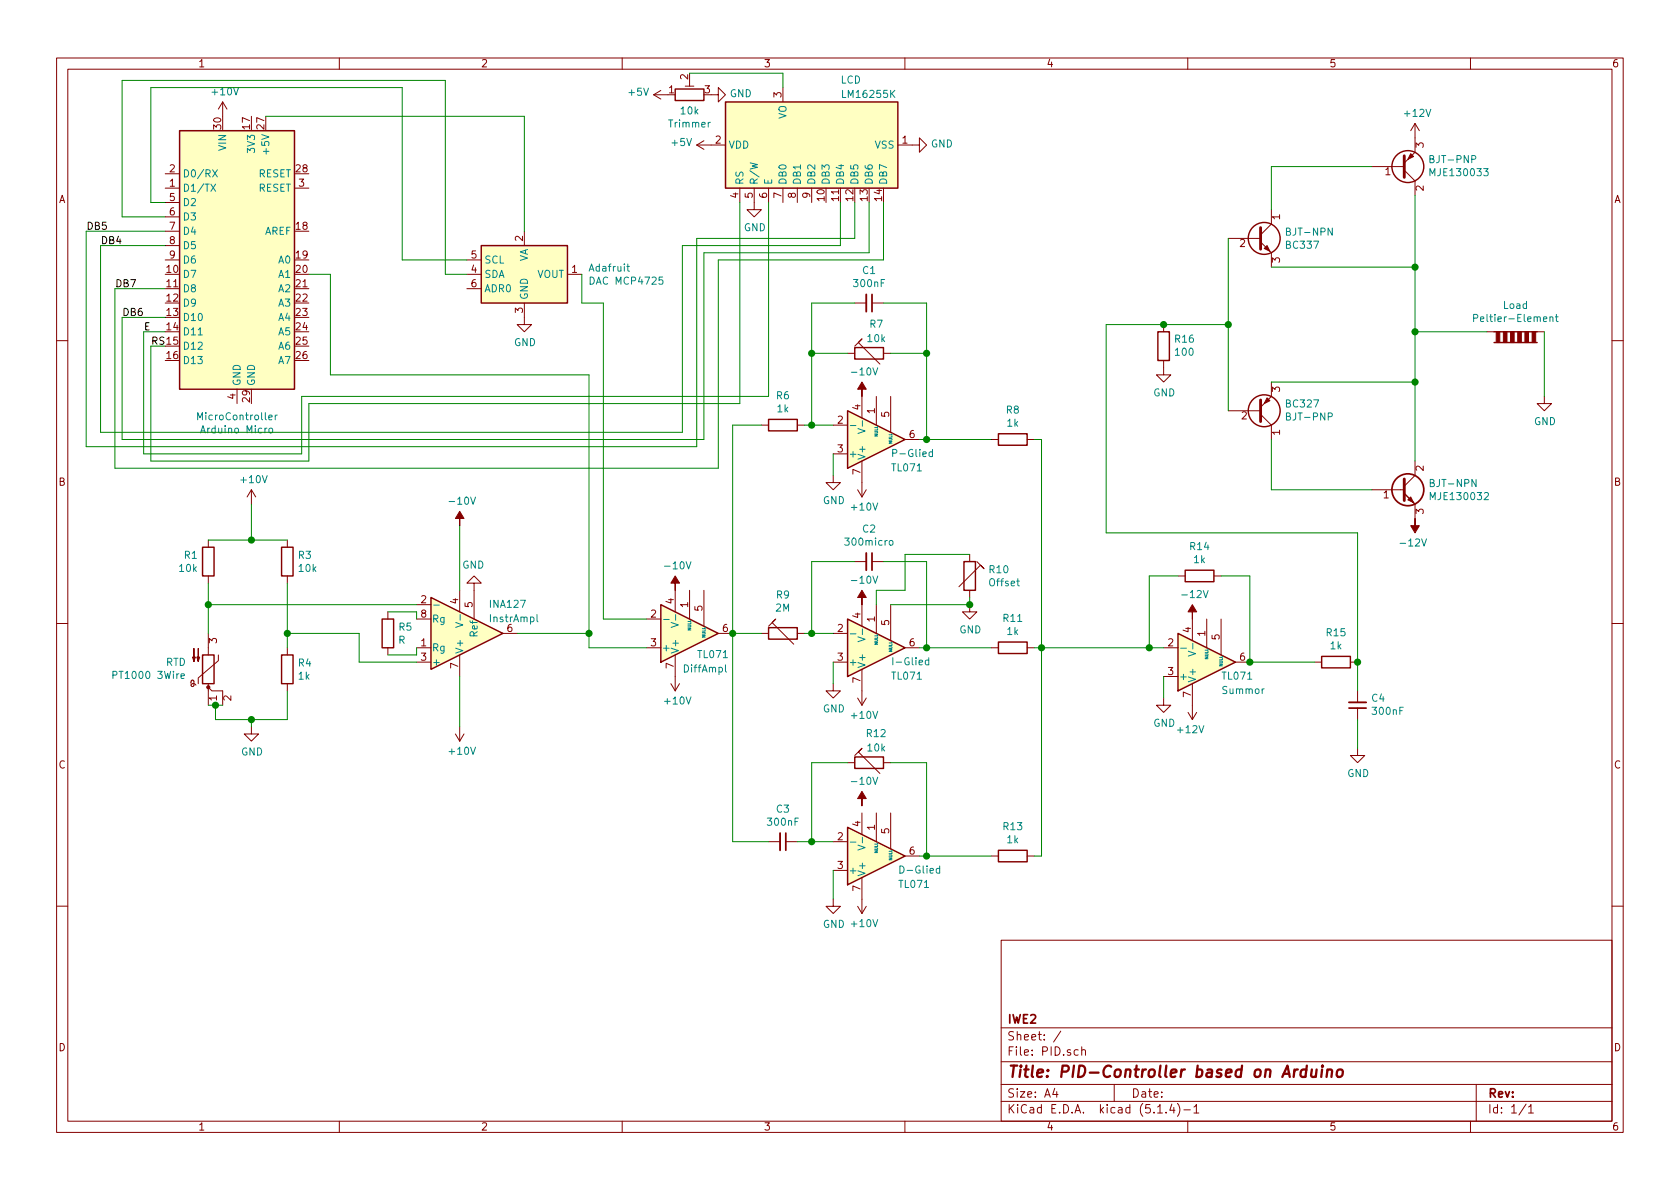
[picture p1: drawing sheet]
<svg xmlns="http://www.w3.org/2000/svg" width="297mm" height="210mm" viewBox="0 0 297 210" stroke-linecap="round" stroke-linejoin="round" font-family="sans-serif">
<g fill="none" stroke="#840000" stroke-width=".18">
<path d="M10 10.3h277v189.9h-277zM12 12.2h273v186.1h-273zM39.4 18l-.8 1.3M39.4 18v2.6M39.4 18l.7 1.3M60 10.3v1.9M110 10.3v1.9M115.6 16.8l1.2 .7M115.6 16.8h2.5M116.8 16l-1.2 .8M121.2 15.2h1.5M121.9 14.2v1"/>
<path d="M125.7 16.8h1.3v-1.3l1.3 1.3-1.3 1.2v-1.2M138.4 15.5v2.5M160 10.3v1.9M210 10.3v1.9M260 10.3v1.9M29.2 33.3h2.5M29.2 30.7h2.5M29.2 35.8h2.5M29.2 38.3h2.5M52.1 33.3h2.5M123.2 25.6h5.1M123.2 25.6l1.3 .8"/>
<path d="M124.5 24.9l-1.3 .7M130.8 33.3v2.5M133.3 33.3v3.8h1.3l-1.3 1.2-1.2-1.2h1.2M135.9 33.3v2.5M138.4 33.3v2.5M141 33.3v2.5M143.5 33.3v2.5M158.7 25.6h3.9v-1.2l1.2 1.2-1.2 1.3v-1.3M224.8 37.1v2.5l-1.9 1.9M242.6 29.5h5.7M248.3 30.1l1.9 1.9v2.5M250.2 21.8v5.1l-1.9 1.9"/>
<path d="M250.2 21.8l-.8 1.3M250.2 21.8l.8 1.3M29.2 46h2.5M29.2 40.9h2.5M29.2 43.4h2.5M82.5 48.5h2.6M82.5 46h2.6M82.5 51h2.6M92.7 53.6v3.8h1.3l-1.3 1.3-1.3-1.3h1.3M92.7 40.9v2.5M100.3 48.5h2.6M151.1 53.6h2.1"/>
<path d="M154.2 53.6h2M205.7 57.4v1.3M217.2 42.2h5.7M222.9 42.8l1.9 1.9v2.5M262.9 58.7h1.3M271.8 58.7h1.2M10 60.2h2M41.9 68.8v2.6M134.6 75.2h1.3M141 75.2h1.2M147.3 75.2h2.6M149.9 62.5h1.2"/>
<path d="M151.1 61.2l1.3-1.3-.6 .7 3.8 3.8M152.4 70.1v3.8M154.9 70.1v5.1M156.2 62.5h1.3M157.5 70.1v6.3M160 77.7h2.6M175.3 77.7h1.2M181.6 77.7h1.3M205.7 63.7v2.6h1.3l-1.3 1.3-1.2-1.3h1.2M217.2 72.6h5.7M222.9 73.3l1.9 1.9v2.5M224.8 67.6v2.5l-1.9 1.9"/>
<path d="M273 70.1v1.3h1.3l-1.3 1.2-1.2-1.2h1.2M285 60.2h2M36.8 95.5v1.3M44.4 86.6l-.7 1.3M44.4 86.6v2.5M44.4 86.6l.8 1.3M50.8 95.5v1.3M147.3 84.1v1.2h1.3l-1.3 1.3-1.3-1.3h1.3M147.3 80.3h2.6M151.1 99.3h2.1M151.6 86.6l.8 1.3M152.4 81.5v6.4"/>
<path d="M153.2 86.6l-.8 1.3M154.2 99.3h2M171.4 98v1.3M172.7 99.3l1.3 1.3-.6-.7-3.9 3.9M242.6 86.6h5.7M249.4 88.4l.5 .5M250.2 81.5v2.6l-1.9 1.9M250.2 89.1v2.6M10 110.3h2M36.8 101.8v1.3M36.8 112v3.8M38.6 115.8v1l-3.5 3.1v1"/>
<path d="M50.8 101.8v1.3M50.8 114.5v1.3M68.6 108.2v1.3M68.6 114.5v1.3M73.7 117.1h2.5M73.7 114.5h2.5M73.7 106.9h2.5M73.7 109.5h2.5M81.3 104.4v3.8M81.3 115.8v3.8M83.8 103.1h1.3l-1.3-1.3-1.3 1.3h1.3v6.4M88.9 112h2.5"/>
<path d="M114.3 114.5h2.5M114.3 109.5h2.5M119.4 104.4v3.8M119.4 115.8v6.4M121.9 104.4v5.1M124.5 104.4v6.3M127 112h2.5M134.6 112h1.3M135.9 110.7l1.3-1.2-.7 .6 3.8 3.8M141 112h1.2M147.3 117.1h2.6M147.3 112h2.6"/>
<path d="M152.4 106.9v3.8M152.4 118.4v6.3M154.9 106.9v5.1M157.5 106.9v6.4M160 114.5h2.6M171.4 106.9v1.3h1.3l-1.3 1.3-1.2-1.3h1.2M171.4 104.4v1.3M175.3 114.5h1.2M181.6 114.5h1.3M205.7 114.5h2.6M205.7 119.6h2.6M208.3 101.8h1.2"/>
<path d="M210.8 109.5v3.8M213.4 109.5v5M214.6 101.8h1.3M215.9 109.5v6.3M218.4 117.1h2.6M232.4 117.1h1.3M238.8 117.1h1.2M285 110.3h2M33.7 120.8l.1-.2v-.2l.3-.1 .2 .1v.8l-.2 .2-.3-.1v-.3l.3-.1h.3l.2 .3M36.8 121.5l.7 .7h1.9v2.5M36.8 120.9v3.8M44.4 128.5v1.3h1.3l-1.3 1.3-1.2-1.3h1.2"/>
<path d="M50.8 120.9v1.3M80.5 129.8l.8 1.3M81.3 128.5v2.6M82 129.8l-.7 1.3M118.6 120.9l.8 1.3M120.1 120.9l-.7 1.3M147.3 120.9v1.3h1.3l-1.3 1.2-1.3-1.2h1.3M149.9 134.9h1.2M151.1 133.6l1.3-1.3-.6 .7 3.8 3.8M151.6 123.4l.8 1.3M153.2 123.4l-.8 1.3M156.2 134.9h1.3"/>
<path d="M205.7 123.4v1.3h1.3l-1.3 1.3-1.2-1.3h1.2M210.1 126l.7 1.2M210.8 120.9v6.3M211.6 126l-.8 1.2M240 132.3v1.3h1.3l-1.3 1.3-1.2-1.3h1.2M240 122.2v2M240 125.2v2M135.9 148.8h2M138.9 148.8h2.1M147.3 159v1.3h1.3l-1.3 1.2-1.3-1.2h1.3M147.3 148.8h2.6M147.3 153.9h2.6"/>
<path d="M152.4 143.8v3.8M152.4 155.2v6.3M154.9 143.8v5M157.5 143.8v6.3M160 151.4h2.6M175.3 151.4h1.2M181.6 151.4h1.3M10 160.2h2M151.6 160.3l.8 1.2M153.2 160.3l-.8 1.2M177 166.3h108v32h-108zM285 160.2h2"/>
<path d="M60 198.3v1.9M110 198.3v1.9M160 198.3v1.9M177 194.8h108M177 191.8h108M177 187.8h108M177 181.8h108M186.5 192.5l-.4 1h1M186.8 193v1M187.6 182.3l-1.3 2M190.6 185.7l-.4-.1-.3 .3 .1 .6 .2 .1 .4-.1M191.3 185.7a.37 .37 0 0 1 .6 .1v.8"/>
<path d="M191.3 185.1v1.5M197 191.8v3M204.7 196.8h.8M206.2 196.7v.1M207.2 195.2l-.4 1.1h.9M207.5 195.8v1M208.2 195.1a1.71 1.71 0 0 1 0 2.3M209.3 196.3h1.2M210 198.3v1.9M211.1 195.8l.4-.5v1.5M211.1 196.8h.9M260 198.3v1.9"/>
<path d="M261 191.8v6.5M269.8 195.2l-1.2 2M270.3 195.8l.4-.5v1.5M270.3 196.8h.8"/>
</g>
<path d="M231 189.2a.67 .67 0 0 0-1 .3l-.1 .6 .2 .2 .2 .1 .5-.1M231.1 188.4l-.3 2M232 189.1l-.1 1.2a.59 .59 0 0 0 .8 0M232.8 189.1l-.2 1.3M233.8 189.1l-.2 1.3M233.8 188.4v.2l.1-.1-.1-.1v.2M234.7 189.3a.5 .5 0 0 1 .8 .1l-.1 1M234.7 189.1l-.2 1.3M236.5 189.3a.53 .53 0 0 1 .5-.2 .53 .53 0 0 1 .4 .4v.6a.54 .54 0 0 1-.6 .4 .54 .54 0 0 1-.5-.4z" fill="none" stroke="#840000" stroke-width=".41"/>
<g fill="none" stroke="#840000" stroke-width=".25">
<path d="M119.4 15.7h5.1v2.1h-5.1zM128.3 18h30.4v15.3h-30.4zM31.7 23.1h20.4v45.7h-20.4zM85.1 43.4h15.2v10.2h-15.2zM204.7 58.7h2.1v5h-2.1zM135.9 74.2h5.1v2h-5.1zM149.9 72.6l10.1 5.1-10.1 5.1zM151.1 61.5h5.1v2h-5.1zM176.5 76.7h5.1v2h-5.1zM264.2 60.6h7.6M35.8 96.8h2v5h-2zM49.8 96.8h2v5h-2z"/>
<path d="M170.4 99.3h2.1v5.1h-2.1zM35.8 115.8h2v5.1h-2zM49.8 115.8h2v5.1h-2zM67.6 109.5h2v5h-2zM76.2 105.7l12.7 6.3-12.7 6.4zM116.8 106.9l10.2 5.1-10.2 5.1zM135.9 111h5.1v2h-5.1zM149.9 109.5l10.1 5-10.1 5.1zM176.5 113.5h5.1v2.1h-5.1zM208.3 112l10.1 5.1-10.1 5.1zM209.5 100.8h5.1v2.1h-5.1zM233.7 116.1h5.1v2h-5.1z"/>
<path d="M151.1 133.9h5.1v2h-5.1zM149.9 146.3l10.1 5.1-10.1 5.1zM176.5 150.4h5.1v2h-5.1z"/>
<circle cx="248.9" cy="29.5" r="2.82"/>
<circle cx="223.5" cy="42.2" r="2.82"/>
<circle cx="223.5" cy="72.6" r="2.82"/>
</g>
<g fill="none" stroke="#008484" stroke-width=".18">
<path d="M37.3 32.6l.8 1.2M37.6 30l.8 1.3M38.1 32.6l-.8 1.2M38.4 30l-.8 1.3M125.6 21.6l-.4 .3M110.8 47.1h.5M111 46.7v1.1l.3 .1M260.6 56.3l.6-.1 .1-.2-.1-.3-.2-.1h-.4v1.3M274 56.2l.2-.2 .3 .1 .1 .8M275 56h.5M275.2 55.6v1.1l.3 .2M47.5 73.8l.6-.1v-.2l-.4-.1-.2 .2 .1 .6h.5"/>
<path d="M47.7 75.8l.3-.1 .2 .1-.1 .7h-.3l-.2-.1-.1-.5zM48.7 73.4v.8M49 73.4l-.3 .2M150.3 75.3h1M151.7 75.8l1.3 .4-1.3 .5M152.5 74.4v1M164.9 80l-.4-.1-.2 .2 .1 .6h.5M164.9 79.5v1.2M157.3 95.7l.2-.1 .3 .1 .1 .5-.1 .2h-.3l-.2-.1zM20 119.4l.6-.1v-.5l-.2-.1h-.4v1.3M32 119.6l.6-.1-.1-.3-.3-.1-.2 .2 .1 .6h.4M76.7 107h1"/>
<path d="M80.6 110.1l1.2 .4-1.2 .4M81.4 108.7v1M94.9 108.7v1.1l.2 .2M117.3 109.5h1M118.7 110.1l1.2 .4-1.2 .4M119.5 108.7v1M128.3 117.6v1.1l.1 .1M150.3 112.1h1M151.7 112.6l1.3 .4-1.3 .5M152.5 111.2v1M164.2 116.8l-.4-.1-.2 .3 .1 .5h.5M164.2 116.3v1.3"/>
<path d="M208.8 114.6h1M210.1 115.2l1.3 .4-1.3 .4M210.9 113.8v1M150.3 148.9h1M151.7 149.4l1.3 .5-1.3 .4M152.5 148.1v.9M166.1 153.6h-.3l-.3 .2 .2 .6h.4M166.1 153.1v1.3"/>
</g>
<g fill="#840000" stroke="#840000" stroke-width=".18">
<path d="M210.8 106.9l.8 1.3h-.8v1.3v-1.3h-.7z"/>
<path d="M250.2 91.7v1.3h.8l-.8 1.2-.8-1.2h.8z"/>
<path d="M119.4 101.8l.7 1.3h-.7v1.3v-1.3h-.8z"/>
<path d="M152.4 67.6l.8 1.2h-.8v1.3v-1.3h-.8z"/>
<path d="M152.4 139.9l.8 1.3h-.8v1.3v-1.3h-.8z"/>
<path d="M152.4 104.4l.8 1.3h-.8v1.2v-1.2h-.8z"/>
<path d="M270.9 58.7h.6v1.9h-.6z"/>
<path d="M269.6 58.7h.7v1.9h-.7z"/>
<path d="M268.4 58.7h.6v1.9h-.6z"/>
<path d="M267.1 58.7h.6v1.9h-.6z"/>
<path d="M265.8 58.7h.6v1.9h-.6z"/>
<path d="M264.5 58.7h.7v1.9h-.7z"/>
<path d="M249.4 27.2l.5 .5-1 .5z"/>
<path d="M248.3 87.2l1.9 1.9z"/>
<path d="M248.9 88.4l.5-.5 .5 1z"/>
<path d="M81.3 90.4l.7 1.3h-.7v1.3v-1.3h-.8z"/>
<path d="M223.5 43.9l.5-.5 .5 1z"/>
<path d="M224 70.4l.5 .5-1 .5z"/>
<path d="M34.3 114.7v2.3l-.3-.8h.5l-.2 .8z"/>
<path d="M35.1 114.7v2.3l-.3-.8h.5l-.2 .8z"/>
<circle cx="36.8" cy="121.5" r=".28"/>
</g>
<g fill="#ffffc2" stroke="#ffffc2" stroke-width=".18">
<path d="M85.1 43.4h15.2v10.2h-15.2z"/>
<path d="M128.3 18h30.4v15.3h-30.4z"/>
<path d="M149.9 72.6l10.1 5.1-10.1 5.1z"/>
<path d="M149.9 109.5l10.1 5-10.1 5.1z"/>
<path d="M31.7 23.1h20.4v45.7h-20.4z"/>
<path d="M76.2 105.7l12.7 6.3-12.7 6.4z"/>
<path d="M116.8 106.9l10.2 5.1-10.2 5.1z"/>
<path d="M149.9 146.3l10.1 5.1-10.1 5.1z"/>
<path d="M208.3 112l10.1 5.1-10.1 5.1z"/>
</g>
<path d="M264.2 58.7h7.6z" fill="#840000" stroke="#840000" stroke-width=".25"/>
<path d="M153.2 52.1v3M153.2 97.8v3M238.5 124.2h3.1M137.9 147.3v3.1" fill="none" stroke="#840000" stroke-width=".33"/>
<g fill="none" stroke="#840000" stroke-width=".3">
<path d="M154.2 52.1v3M154.2 97.8v3M238.5 125.2h3.1M138.9 147.3v3.1"/>
<circle cx="248.9" cy="86.6" r="2.82"/>
</g>
<path d="M248.3 27.6v3.8M222.9 40.3v3.8M222.9 70.7v3.8M248.3 84.7v3.8" fill="none" stroke="#840000" stroke-width=".51"/>
<g fill="none" stroke="#008400" stroke-width=".18">
<path d="M121.9 12.9h16.5v2.6M29.2 38.3h-7.6v-24.1h57.1v34.3h3.8M29.2 35.8h-2.5v-20.3h44.4v30.5h11.4M47 20.6h45.7v20.3M130.8 35.8v35.6h-76.2v10.1h-27.9v-20.3M135.9 35.8v34.3h-82.6v10.2h-27.9v-21.6h3.8M148.6 35.8v7.6h-28v33h-102.8v-33h11.4M151.1 35.8v6.4h-27.9v36.8h-108v-38.1h14M153.7 35.8v8.9h-29.2v33h-102.9v-21.6h7.6M156.2 35.8v10.2h-29.2v36.8h-106.7v-31.8h8.9M242.6 29.5h-17.8v7.6M250.2 34.5v47"/>
<path d="M54.6 48.5h3.8v17.8h45.7v48.2h10.2M102.9 48.5v5.1h3.8v55.9h7.6M151.1 53.6h-7.6v21.6M156.2 53.6h7.6v24.1M217.2 57.4h-21.6v36.8h44.4v28M217.2 42.2v30.4M224.8 47.2h25.4M250.2 58.7h12.7M273 58.7v11.4M134.6 75.2h-5.1v73.6h6.4M142.2 75.2h5.1M143.5 62.5h6.4"/>
<path d="M157.5 62.5h6.3M162.6 77.7h12.7M182.9 77.7h1.2v73.7h-1.2M224.8 67.6h25.4M224.8 77.7v8.9h17.8M36.8 95.5h14M44.4 89.1v6.4M81.3 93v11.4M147.3 80.3v3.8M151.1 99.3h-7.6v12.7M156.2 99.3h7.6v15.2M171.4 98h-11.4v6.4h-5.1v2.5"/>
<path d="M36.8 106.9h36.9M36.8 103.1v8.9M50.8 103.1v11.4M50.8 112h12.7v5.1h10.2M68.6 108.2h5.1v1.3M73.7 114.5v1.3h-5.1M81.3 119.6v8.9M91.4 112h12.7M129.5 112h5.1M142.2 112h5.1M147.3 117.1v3.8M162.6 114.5h12.7"/>
<path d="M171.4 105.7v1.2h-13.9M182.9 114.5h22.8M205.7 119.6v3.8M208.3 101.8h-5.1v12.7M215.9 101.8h5.1v15.3h11.4M36.8 124.7h2.6M44.4 127.2v1.3M50.8 122.2v5h-12.7v-2.5M149.9 134.9h-6.4v13.9M157.5 134.9h6.3v16.5M240 127.2v5.1M141 148.8h6.3"/>
<path d="M147.3 153.9v5.1M162.6 151.4h12.7"/>
</g>
<g fill="#008400" stroke="#008400" stroke-width=".25">
<circle cx="44.5" cy="95.5" r=".51"/>
<circle cx="143.5" cy="148.8" r=".51"/>
<circle cx="104.1" cy="112" r=".51"/>
<circle cx="250.2" cy="58.7" r=".51"/>
<circle cx="44.5" cy="127.2" r=".51"/>
<circle cx="205.7" cy="57.4" r=".51"/>
<circle cx="38.1" cy="124.7" r=".51"/>
<circle cx="221" cy="117.1" r=".51"/>
<circle cx="240" cy="117.1" r=".51"/>
<circle cx="143.5" cy="112" r=".51"/>
<circle cx="163.8" cy="77.7" r=".51"/>
<circle cx="163.8" cy="151.4" r=".51"/>
<circle cx="143.5" cy="62.5" r=".51"/>
<circle cx="184.2" cy="114.5" r=".51"/>
<circle cx="143.5" cy="75.2" r=".51"/>
<circle cx="163.8" cy="114.5" r=".51"/>
<circle cx="250.2" cy="47.2" r=".51"/>
<circle cx="217.2" cy="57.4" r=".51"/>
<circle cx="50.8" cy="112" r=".51"/>
<circle cx="129.5" cy="112" r=".51"/>
<circle cx="36.8" cy="106.9" r=".51"/>
<circle cx="250.2" cy="67.6" r=".51"/>
<circle cx="171.5" cy="106.9" r=".51"/>
<circle cx="203.2" cy="114.5" r=".51"/>
<circle cx="163.8" cy="62.5" r=".51"/>
</g>
<text font-size="2.8" fill="#840000" x="178" y="190.5">Title: PID-Controller based on Arduino</text>
<g font-size="2.1" fill="#840000">
<text x="178" y="184">Sheet: /</text>
<text x="178" y="181">IWE2</text>
<text x="178" y="186.7">File: PID.sch</text>
<text x="178" y="196.9">KiCad E.D.A. kicad (5.1.4)-1</text>
<text x="178" y="194.1">Size: A4</text>
<text x="200" y="194.1">Date:</text>
<text x="263" y="194.1">Rev:</text>
<text x="263" y="196.9">Id: 1/1</text>
</g>
<g font-size="1.8" fill="#840000">
<text x="35" y="11.9">1</text>
<text x="85" y="11.9">2</text>
<text x="135" y="11.9">3</text>
<text x="185" y="11.9">4</text>
<text x="235" y="11.9">5</text>
<text x="285" y="11.9">6</text>
<text x="118.3" y="16.5">1</text>
<text x="121.7" y="14.1" transform="rotate(-90 121.7 14.1)">2</text>
<text x="124.6" y="16.5">3</text>
<text x="138.2" y="17.2" transform="rotate(-90 138.2 17.2)">3</text>
<text x="39.1" y="22.8" transform="rotate(-90 39.1 22.8)">30</text>
<text x="44.2" y="22.8" transform="rotate(-90 44.2 22.8)">17</text>
<text x="46.7" y="22.8" transform="rotate(-90 46.7 22.8)">27</text>
<text x="126.5" y="25.4">2</text>
<text x="159.5" y="25.4">1</text>
<text x="251.7" y="26.1" transform="rotate(-90 251.7 26.1)">3</text>
<text x="10.4" y="35.9">A</text>
<text x="30" y="33">1</text>
<text x="30" y="30.5">2</text>
<text x="30" y="35.6">5</text>
<text x="52.4" y="30.5">28</text>
<text x="52.9" y="33">3</text>
<text x="130.6" y="35" transform="rotate(-90 130.6 35)">4</text>
<text x="133.1" y="35" transform="rotate(-90 133.1 35)">5</text>
<text x="135.6" y="35" transform="rotate(-90 135.6 35)">6</text>
<text x="138.2" y="35" transform="rotate(-90 138.2 35)">7</text>
<text x="140.7" y="35" transform="rotate(-90 140.7 35)">8</text>
<text x="143.3" y="35" transform="rotate(-90 143.3 35)">9</text>
<text x="145.8" y="35.5" transform="rotate(-90 145.8 35.5)">10</text>
<text x="148.3" y="35.5" transform="rotate(-90 148.3 35.5)">11</text>
<text x="150.9" y="35.5" transform="rotate(-90 150.9 35.5)">12</text>
<text x="153.4" y="35.5" transform="rotate(-90 153.4 35.5)">13</text>
<text x="156" y="35.5" transform="rotate(-90 156 35.5)">14</text>
<text x="244.9" y="31">1</text>
<text x="251.7" y="33.8" transform="rotate(-90 251.7 33.8)">2</text>
<text x="285.4" y="35.9">A</text>
<text x="30" y="38.1">6</text>
<text x="30" y="40.6">7</text>
<text x="52.4" y="40.6">18</text>
<text x="226.3" y="38.8" transform="rotate(-90 226.3 38.8)">1</text>
<text x="30" y="43.2">8</text>
<text x="30" y="45.7">9</text>
<text x="52.4" y="45.7">19</text>
<text x="83.3" y="45.7">5</text>
<text x="92.5" y="42.6" transform="rotate(-90 92.5 42.6)">2</text>
<text x="219.2" y="43.7">2</text>
<text x="226.3" y="46.5" transform="rotate(-90 226.3 46.5)">3</text>
<text x="29.5" y="48.3">10</text>
<text x="29.5" y="50.8">11</text>
<text x="29.5" y="53.3">12</text>
<text x="52.4" y="48.3">20</text>
<text x="52.4" y="50.8">21</text>
<text x="52.4" y="53.3">22</text>
<text x="83.3" y="48.3">4</text>
<text x="83.3" y="50.8">6</text>
<text x="101.1" y="48.3">1</text>
<text x="29.5" y="55.9">13</text>
<text x="29.5" y="58.4">14</text>
<text x="52.4" y="55.9">23</text>
<text x="52.4" y="58.4">24</text>
<text x="92.5" y="55.3" transform="rotate(-90 92.5 55.3)">3</text>
<text x="29.5" y="63.5">16</text>
<text x="52.4" y="61">25</text>
<text x="52.4" y="63.5">26</text>
<text x="41.7" y="70.6" transform="rotate(-90 41.7 70.6)">4</text>
<text x="44.2" y="71.1" transform="rotate(-90 44.2 71.1)">29</text>
<text x="226.3" y="69.3" transform="rotate(-90 226.3 69.3)">3</text>
<text x="148.1" y="74.9">2</text>
<text x="152.1" y="72.5" transform="rotate(-90 152.1 72.5)">4</text>
<text x="154.7" y="73.1" transform="rotate(-90 154.7 73.1)">1</text>
<text x="157.2" y="73.8" transform="rotate(-90 157.2 73.8)">5</text>
<text x="160.8" y="77.5">6</text>
<text x="219.5" y="74.2">2</text>
<text x="226.3" y="76.9" transform="rotate(-90 226.3 76.9)">1</text>
<text x="148.1" y="80">3</text>
<text x="152.1" y="83.9" transform="rotate(-90 152.1 83.9)">7</text>
<text x="251.7" y="83.3" transform="rotate(-90 251.7 83.3)">2</text>
<text x="10.4" y="85.9">B</text>
<text x="244.6" y="88.1">1</text>
<text x="285.4" y="85.9">B</text>
<text x="251.7" y="90.9" transform="rotate(-90 251.7 90.9)">3</text>
<text x="74.4" y="106.7">2</text>
<text x="81" y="106.8" transform="rotate(-90 81 106.8)">4</text>
<text x="83.6" y="107.4" transform="rotate(-90 83.6 107.4)">5</text>
<text x="119.1" y="106.8" transform="rotate(-90 119.1 106.8)">4</text>
<text x="121.7" y="107.4" transform="rotate(-90 121.7 107.4)">1</text>
<text x="38.4" y="113.8" transform="rotate(-90 38.4 113.8)">3</text>
<text x="74.4" y="109.2">8</text>
<text x="89.7" y="111.8">6</text>
<text x="115.1" y="109.2">2</text>
<text x="124.2" y="108" transform="rotate(-90 124.2 108)">5</text>
<text x="127.8" y="111.8">6</text>
<text x="148.1" y="111.8">2</text>
<text x="152.1" y="109.3" transform="rotate(-90 152.1 109.3)">4</text>
<text x="154.7" y="110" transform="rotate(-90 154.7 110)">1</text>
<text x="157.2" y="110.6" transform="rotate(-90 157.2 110.6)">5</text>
<text x="210.6" y="111.9" transform="rotate(-90 210.6 111.9)">4</text>
<text x="213.1" y="112.5" transform="rotate(-90 213.1 112.5)">1</text>
<text x="215.6" y="113.1" transform="rotate(-90 215.6 113.1)">5</text>
<text x="74.4" y="114.3">1</text>
<text x="74.4" y="116.8">3</text>
<text x="81" y="118.2" transform="rotate(-90 81 118.2)">7</text>
<text x="115.1" y="114.3">3</text>
<text x="119.1" y="118.2" transform="rotate(-90 119.1 118.2)">7</text>
<text x="148.1" y="116.8">3</text>
<text x="160.8" y="114.3">6</text>
<text x="206.5" y="114.3">2</text>
<text x="206.5" y="119.4">3</text>
<text x="219.2" y="116.8">6</text>
<text x="38.4" y="123.9" transform="rotate(-90 38.4 123.9)">1</text>
<text x="40.9" y="123.9" transform="rotate(-90 40.9 123.9)">2</text>
<text x="152.1" y="120.7" transform="rotate(-90 152.1 120.7)">7</text>
<text x="210.6" y="123.3" transform="rotate(-90 210.6 123.3)">7</text>
<text x="10.4" y="135.9">C</text>
<text x="285.4" y="135.9">C</text>
<text x="148.1" y="148.6">2</text>
<text x="152.1" y="146.1" transform="rotate(-90 152.1 146.1)">4</text>
<text x="154.7" y="146.8" transform="rotate(-90 154.7 146.8)">1</text>
<text x="157.2" y="147.4" transform="rotate(-90 157.2 147.4)">5</text>
<text x="148.1" y="153.7">3</text>
<text x="160.8" y="151.1">6</text>
<text x="152.1" y="157.6" transform="rotate(-90 152.1 157.6)">7</text>
<text x="10.4" y="185.9">D</text>
<text x="285.4" y="185.9">D</text>
<text x="35" y="199.9">1</text>
<text x="85" y="199.9">2</text>
<text x="135" y="199.9">3</text>
<text x="185" y="199.9">4</text>
<text x="235" y="199.9">5</text>
<text x="285" y="199.9">6</text>
</g>
<g font-size="1.8" fill="#008484">
<text x="37.7" y="16.9">+10V</text>
<text x="111.3" y="16.9">+5V</text>
<text x="129" y="17.2">GND</text>
<text x="148.6" y="14.8">LCD</text>
<text x="149.2" y="17.3">LM16255K</text>
<text x="118.4" y="22.5">Trimmer</text>
<text x="120.4" y="20.2">10k</text>
<text x="139.1" y="21.1" transform="rotate(-90 139.1 21.1)">VO</text>
<text x="248.5" y="20.7">+12V</text>
<text x="40" y="26.6" transform="rotate(-90 40 26.6)">VIN</text>
<text x="45.1" y="26.8" transform="rotate(-90 45.1 26.8)">3V3</text>
<text x="47.6" y="26.8" transform="rotate(-90 47.6 26.8)">+5V</text>
<text x="118.9" y="25.8">+5V</text>
<text x="128.8" y="26.3">VDD</text>
<text x="154.7" y="26.3">VSS</text>
<text x="164.6" y="26.1">GND</text>
<text x="253.1" y="28.8">BJT-PNP</text>
<text x="32.3" y="33.9">D1/TX</text>
<text x="32.3" y="31.4">D0/RX</text>
<text x="45.7" y="31.4">RESET</text>
<text x="45.7" y="33.9">RESET</text>
<text x="131.4" y="32.8" transform="rotate(-90 131.4 32.8)">RS</text>
<text x="134" y="32.8" transform="rotate(-90 134 32.8)">R/W</text>
<text x="136.5" y="32.8" transform="rotate(-90 136.5 32.8)">E</text>
<text x="139.1" y="32.8" transform="rotate(-90 139.1 32.8)">DB0</text>
<text x="141.6" y="32.8" transform="rotate(-90 141.6 32.8)">DB1</text>
<text x="144.1" y="32.8" transform="rotate(-90 144.1 32.8)">DB2</text>
<text x="146.7" y="32.8" transform="rotate(-90 146.7 32.8)">DB3</text>
<text x="149.2" y="32.8" transform="rotate(-90 149.2 32.8)">DB4</text>
<text x="151.8" y="32.8" transform="rotate(-90 151.8 32.8)">DB5</text>
<text x="154.3" y="32.8" transform="rotate(-90 154.3 32.8)">DB6</text>
<text x="156.8" y="32.8" transform="rotate(-90 156.8 32.8)">DB7</text>
<text x="253.2" y="31.2">MJE130033</text>
<text x="32.3" y="36.4">D2</text>
<text x="32.3" y="39">D3</text>
<text x="32.3" y="41.5">D4</text>
<text x="46.7" y="41.5">AREF</text>
<text x="131.5" y="40.9">GND</text>
<text x="227.7" y="41.7">BJT-NPN</text>
<text x="32.3" y="44.1">D5</text>
<text x="32.3" y="46.6">D6</text>
<text x="49.3" y="46.6">A0</text>
<text x="85.6" y="46.6">SCL</text>
<text x="93.3" y="46.4" transform="rotate(-90 93.3 46.4)">VA</text>
<text x="227.5" y="44">BC337</text>
<text x="32.3" y="49.1">D7</text>
<text x="32.3" y="51.7">D8</text>
<text x="49.3" y="49.1">A1</text>
<text x="49.3" y="51.7">A2</text>
<text x="85.6" y="49.1">SDA</text>
<text x="85.6" y="51.7">ADR0</text>
<text x="93.3" y="53.1" transform="rotate(-90 93.3 53.1)">GND</text>
<text x="94.9" y="49.1">VOUT</text>
<text x="104.4" y="48">Adafruit</text>
<text x="104.7" y="50.3">DAC MCP4725</text>
<text x="151.1" y="50.8">300nF</text>
<text x="152.6" y="48.5">C1</text>
<text x="32.3" y="54.2">D9</text>
<text x="32.3" y="56.8">D10</text>
<text x="32.3" y="59.3">D11</text>
<text x="49.3" y="54.2">A3</text>
<text x="49.3" y="56.8">A4</text>
<text x="49.3" y="59.3">A5</text>
<text x="153.8" y="58">R7</text>
<text x="261.5" y="56.9">Peltier-Element</text>
<text x="265.9" y="54.6">Load</text>
<text x="32.3" y="61.8">D12</text>
<text x="32.3" y="64.4">D13</text>
<text x="49.3" y="61.8">A6</text>
<text x="49.3" y="64.4">A7</text>
<text x="90.9" y="61.2">GND</text>
<text x="153.5" y="60.5">10k</text>
<text x="207.8" y="60.6">R16</text>
<text x="207.9" y="62.9">100</text>
<text x="42.5" y="68.3" transform="rotate(-90 42.5 68.3)">GND</text>
<text x="45.1" y="68.3" transform="rotate(-90 45.1 68.3)">GND</text>
<text x="137.3" y="70.6">R6</text>
<text x="150.9" y="66.4">-10V</text>
<text x="203.9" y="70.1">GND</text>
<text x="35.3" y="74.3">MicroController</text>
<text x="35.9" y="76.6">Arduino Micro</text>
<text x="137.5" y="72.9">1k</text>
<text x="178" y="73.1">R8</text>
<text x="178.1" y="75.5">1k</text>
<text x="227.5" y="72.1">BC327</text>
<text x="227.7" y="74.4">BJT-PNP</text>
<text x="271.2" y="75.2">GND</text>
<text x="150" y="80.9">+</text>
<text x="153" y="81.4" transform="rotate(-90 153 81.4)">V+</text>
<text x="157.8" y="83.4">TL071</text>
<text x="158.3" y="80.8">P-Glied</text>
<text x="42.7" y="85.4">+10V</text>
<text x="79.8" y="89.2">-10V</text>
<text x="145.5" y="89.1">GND</text>
<text x="253.1" y="86.1">BJT-NPN</text>
<text x="253.3" y="88.4">MJE130032</text>
<text x="150.7" y="90.3">+10V</text>
<text x="152.6" y="94.2">C2</text>
<text x="31.8" y="101.1">10k</text>
<text x="32.6" y="98.8">R1</text>
<text x="52.8" y="98.8">R3</text>
<text x="52.9" y="101.1">10k</text>
<text x="81.7" y="100.6">GND</text>
<text x="117.9" y="100.7">-10V</text>
<text x="149.8" y="96.5">300micro</text>
<text x="175" y="101.4">R10</text>
<text x="210.5" y="97.3">R14</text>
<text x="211.1" y="99.6">1k</text>
<text x="248" y="96.6">-12V</text>
<text x="86.8" y="107.5">INA127</text>
<text x="137.3" y="105.8">R9</text>
<text x="150.9" y="103.2">-10V</text>
<text x="175" y="103.7">Offset</text>
<text x="209.3" y="105.8">-12V</text>
<text x="70.4" y="113.8">R</text>
<text x="70.6" y="111.5">R5</text>
<text x="76.3" y="110.1">Rg</text>
<text x="84.5" y="112.4" transform="rotate(-90 84.5 112.4)">Ref</text>
<text x="86.8" y="110">InstrAmpl</text>
<text x="137.2" y="108.1">2M</text>
<text x="169.6" y="112">GND</text>
<text x="177.4" y="110">R11</text>
<text x="178.1" y="112.3">1k</text>
<text x="234.6" y="112.5">R15</text>
<text x="29.3" y="117.7">RTD</text>
<text x="52.8" y="117.9">R4</text>
<text x="76.3" y="115.2">Rg</text>
<text x="76.3" y="117.7">+</text>
<text x="81.9" y="115.7" transform="rotate(-90 81.9 115.7)">V+</text>
<text x="117" y="115.2">+</text>
<text x="120" y="115.7" transform="rotate(-90 120 115.7)">V+</text>
<text x="121" y="118.9">DiffAmpl</text>
<text x="123.5" y="116.4">TL071</text>
<text x="150" y="117.7">+</text>
<text x="153" y="118.2" transform="rotate(-90 153 118.2)">V+</text>
<text x="158.3" y="117.6">I-Glied</text>
<text x="235.3" y="114.8">1k</text>
<text x="20.5" y="120.1">PT1000 3Wire</text>
<text x="52.8" y="120.2">1k</text>
<text x="117.7" y="124.6">+10V</text>
<text x="145.5" y="126">GND</text>
<text x="157.8" y="120.2">TL071</text>
<text x="208.4" y="120.3">+</text>
<text x="211.5" y="120.8" transform="rotate(-90 211.5 120.8)">V+</text>
<text x="216.2" y="122.7">Summor</text>
<text x="216.2" y="120.2">TL071</text>
<text x="242.6" y="124.1">C4</text>
<text x="150.7" y="127.1">+10V</text>
<text x="153.3" y="130.3">R12</text>
<text x="203.9" y="128.5">GND</text>
<text x="208.4" y="129.7">+12V</text>
<text x="242.8" y="126.4">300nF</text>
<text x="42.6" y="133.6">GND</text>
<text x="79.6" y="133.5">+10V</text>
<text x="153.5" y="132.9">10k</text>
<text x="238.2" y="137.4">GND</text>
<text x="137.3" y="143.7">C3</text>
<text x="150.9" y="138.8">-10V</text>
<text x="135.9" y="146">300nF</text>
<text x="177.4" y="146.8">R13</text>
<text x="178.1" y="149.1">1k</text>
<text x="150" y="154.6">+</text>
<text x="153" y="155.1" transform="rotate(-90 153 155.1)">V+</text>
<text x="159.5" y="154.5">D-Glied</text>
<text x="159.1" y="157">TL071</text>
<text x="145.5" y="164.1">GND</text>
<text x="150.7" y="164">+10V</text>
</g>
<g font-size="1.8">
<text x="15.2" y="40.6">DB5</text>
<text x="17.8" y="43.2">DB4</text>
<text x="20.3" y="50.8">DB7</text>
<text x="21.6" y="55.9">DB6</text>
<text x="25.4" y="58.4">E</text>
<text x="26.7" y="61">RS 15</text>
</g>
<g font-size=".7" fill="#008484">
<text x="155.2" y="77.2" transform="rotate(-90 155.2 77.2)">NULL</text>
<text x="157.7" y="78.5" transform="rotate(-90 157.7 78.5)">NULL</text>
<text x="122.2" y="111.5" transform="rotate(-90 122.2 111.5)">NULL</text>
<text x="124.7" y="112.7" transform="rotate(-90 124.7 112.7)">NULL</text>
<text x="155.2" y="114" transform="rotate(-90 155.2 114)">NULL</text>
<text x="157.7" y="115.3" transform="rotate(-90 157.7 115.3)">NULL</text>
<text x="213.6" y="116.6" transform="rotate(-90 213.6 116.6)">NULL</text>
<text x="216.2" y="117.8" transform="rotate(-90 216.2 117.8)">NULL</text>
<text x="155.2" y="150.8" transform="rotate(-90 155.2 150.8)">NULL</text>
<text x="157.7" y="152.1" transform="rotate(-90 157.7 152.1)">NULL</text>
</g>
</svg>
